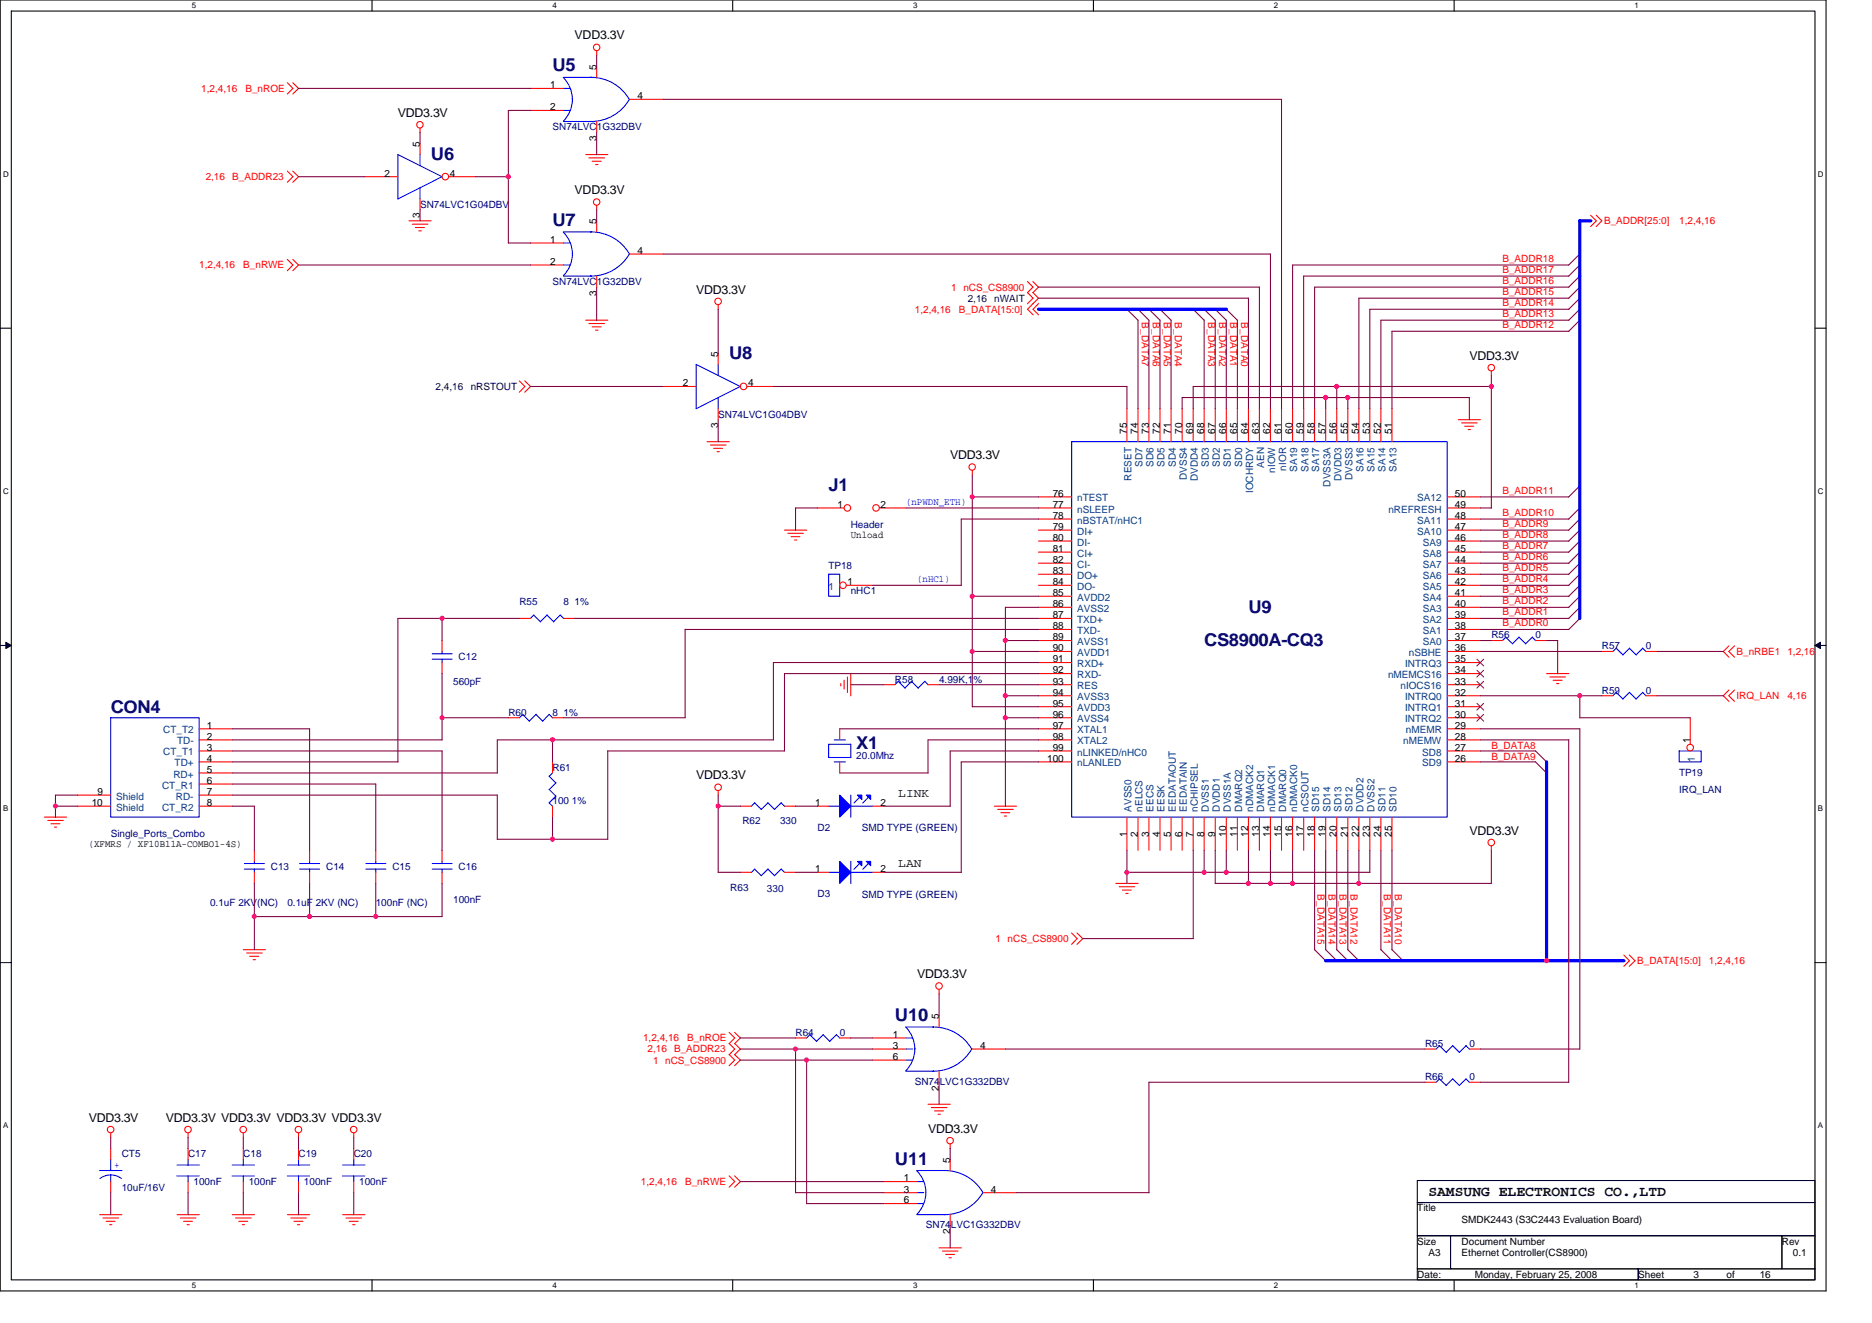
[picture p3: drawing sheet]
<svg xmlns="http://www.w3.org/2000/svg" width="297mm" height="210mm" viewBox="0 0 297 210" stroke-linecap="round" stroke-linejoin="round" font-family="sans-serif">
<path d="M0 0h289.7v204.9h-289.7zM1.8 1.8h286.2v201.3h-286.2z" fill="none" stroke="#000" stroke-width=".17"/>
<g fill="#fff">
<path d="M30.4 .2h.7v1.4h-.7z"/>
<path d="M30.4 203.3h.7v1.4h-.7z"/>
</g>
<path d="M59 0v1.8M59 203.1v1.8" fill="none" stroke="#000" stroke-width=".17"/>
<g fill="#fff">
<path d="M87.6 .2h.7v1.4h-.7z"/>
<path d="M87.6 203.3h.7v1.4h-.7z"/>
</g>
<path d="M116.3 0v1.8M116.3 203.1v1.8" fill="none" stroke="#000" stroke-width=".17"/>
<g fill="#fff">
<path d="M144.9 .2h.7v1.4h-.7z"/>
<path d="M144.9 203.3h.7v1.4h-.7z"/>
</g>
<path d="M173.5 0v1.8M173.5 203.1v1.8" fill="none" stroke="#000" stroke-width=".17"/>
<g fill="#fff">
<path d="M202.1 .2h.7v1.4h-.7z"/>
<path d="M202.1 203.3h.7v1.4h-.7z"/>
</g>
<path d="M230.7 0v1.8M230.7 203.1v1.8" fill="none" stroke="#000" stroke-width=".17"/>
<g fill="#fff">
<path d="M259.4 .2h.6v1.4h-.6z"/>
<path d="M259.4 203.3h.6v1.4h-.6z"/>
<path d="M.5 26.9h.9v1.4h-.9z"/>
<path d="M288.4 26.9h.9v1.4h-.9z"/>
<path d="M.5 77.3h.9v1.4h-.9z"/>
<path d="M288.4 77.3h.9v1.4h-.9z"/>
</g>
<path d="M0 52.1h1.8M288 52.1h1.7" fill="none" stroke="#000" stroke-width=".17"/>
<g fill="#fff">
<path d="M.5 127.6h.8v1.4h-.8z"/>
<path d="M288.4 127.6h.9v1.4h-.9z"/>
</g>
<path d="M0 102.4h1.8M288 102.4h1.7" fill="none" stroke="#000" stroke-width=".17"/>
<path d="M.9 101.9l.9 .5-.9 .5zM288 102.4l.9-.5v1z" fill="#000" stroke="#000" stroke-width=".16"/>
<g fill="#fff">
<path d="M.5 177.9h.8v1.4h-.8z"/>
<path d="M288.4 177.9h.9v1.4h-.9z"/>
</g>
<path d="M0 152.8h1.8M288 152.8h1.7M224.9 187.4h63.1v3.5h-63.1zM224.9 190.9h63.1v5.2h-63.1zM224.9 196.1h5.3v5.3h-5.3zM230.2 196.1h52.5v5.3h-52.5zM282.7 196.1h5.3v5.3h-5.3zM224.9 201.4h35v1.7h-35zM259.9 201.4h28.1v1.7h-28.1z" fill="none" stroke="#000" stroke-width=".17"/>
<g fill="none" stroke="#f00" stroke-width=".17">
<path d="M45.6 13.1l.9 .9-.9 .9M46.5 13.1l.9 .9-.9 .9M84.2 14h5.2M84.2 17.5h5.2M94.7 8.1v.7M94.7 10.5v1.8M94.7 19.3v1.7M99.9 15.8h5.3M45.6 27.2l.9 .8-.9 .9M46.5 27.2l.9 .8-.9 .9M57.9 28h5.2M64.9 35.1h3.5"/>
<path d="M65.4 35.6h2.5M65.9 36.1h1.4M66.5 36.6h.3M66.7 20.3v.8M66.7 22.8v1.7M66.7 31.6v1.7M71.2 28h4.2M84.2 38.6h5.2M92.9 24.5h3.6M93.4 25.1h2.5M94 25.6h1.4M94.5 26.1h.4"/>
<path d="M94.7 32.6v.7M94.7 35.1v1.7M252.4 34.2l.9 .9-.9 .9M253.3 34.2l.9 .9-.9 .9M45.6 41.2l.9 .9-.9 .9M46.5 41.2l.9 .9-.9 .9M84.2 42.1h5.2M92.9 50.8h3.6M93.4 51.4h2.5M94 51.9h1.4M94.5 52.4h.4M94.7 43.8v1.8"/>
<path d="M99.9 40.3h5.3M114 48.4v.7M114 56.1v1.7M163 44.7l.9 .9-.9 .9M163 46.4l.9 .9-.9 .9M163.9 44.7l.9 .9-.9 .9M163.9 46.4l.9 .9-.9 .9M163.9 48.2l-.9 .9 .9 .9M164.8 48.2l-.9 .9 .9 .9M236.6 58.9v.7M82.4 60.5l.9 .8-.9 1M83.3 60.5l.9 .8-.9 1"/>
<path d="M105.2 61.3h5.3M112.2 70.1h3.5M112.7 70.6h2.5M113.2 71.2h1.5M113.8 71.7h.3M114 64.9v1.7M118.5 61.3h4.2M154.3 74.7v.7M164.8 78.9h5.2M178.8 64.9v5.2M180.6 64.9v5.2M182.3 64.9v5.2"/>
<path d="M184.1 64.9v5.2M185.8 64.9v5.2M187.6 64.9v5.2M189.3 64.9v5.2M191.1 64.9v5.2M192.8 64.9v5.2M194.6 64.9v5.2M196.3 64.9v5.2M198.1 64.9v5.2M199.8 64.9v5.2M201.6 64.9v5.2M203.3 64.9v5.2"/>
<path d="M205.1 64.9v5.2M206.9 64.9v5.2M208.6 64.9v5.2M210.4 64.9v5.2M212.1 64.9v5.2M213.9 64.9v5.2M215.6 64.9v5.2M217.4 64.9v5.2M219.1 64.9v5.2M220.9 64.9v5.2M229.6 78.9h5.3M231.4 66.6h3.5"/>
<path d="M231.9 67.1h2.5M232.4 67.6h1.4M233 68.2h.3M82.4 98.1h1.8M89.4 98.1h1.8M124.5 84.1h3.5M125 84.6h2.5M125.5 85.2h1.4M126.1 85.7h.3M129.7 80.6h4.2M134.3 92.9h4.2M139.5 80.6h4.3"/>
<path d="M164.8 84.1h5.2M164.8 80.6h5.2M164.8 82.4h5.2M164.8 85.9h5.2M164.8 87.6h5.2M164.8 89.4h5.2M164.8 91.1h5.2M164.8 92.9h5.2M164.8 94.6h5.2M164.8 96.4h5.2M164.8 98.1h5.2M164.8 99.9h5.2"/>
<path d="M229.6 84.1h5.3M229.6 80.6h5.3M229.6 82.4h5.3M229.6 85.9h5.3M229.6 87.6h5.3M229.6 89.4h5.3M229.6 91.1h5.3M229.6 92.9h5.3M229.6 94.6h5.3M229.6 96.4h5.3M229.6 98.1h5.3M229.6 99.9h5.3"/>
<path d="M31.6 115.7h5.2M31.6 117.4h5.2M31.6 119.2h5.2M70.1 101.7v1.7M70.1 105.2v1.7M80.7 113.9h1.7M87.7 113.9h1.7M133.2 115.7v1.7M133.4 108.5v.4M133.9 108v1.4M134.5 107.4v2.5M135 106.9v3.5"/>
<path d="M140.2 108.7h1.8M147.3 108.7h1.7M164.8 106.9h5.2M164.8 108.7h5.2M164.8 101.7h5.2M164.8 110.4h5.2M164.8 103.4h5.2M164.8 105.2h5.2M164.8 112.2h5.2M164.8 113.9h5.2M164.8 115.7h5.2M164.8 117.4h5.2"/>
<path d="M164.8 119.2h5.2M229.6 106.9h5.3M229.6 108.7h5.3M229.6 101.7h5.3M229.6 110.4h5.3M229.6 103.4h5.3M229.6 105.2h5.3M229.6 112.2h5.3M229.6 113.9h5.3M229.6 115.7h5.3M229.6 117.4h5.3M229.6 119.2h5.3"/>
<path d="M236.6 101.7h1.8M243.6 101.7h1.8M245.4 106.9h3.5M245.9 107.4h2.5M246.4 108h1.5M247 108.5h.4M254.2 110.4h1.7M254.2 103.4h1.7M261.2 110.4h1.7M261.2 103.4h1.7M268.2 113.9v4.2M274.3 102.5l-.9 .9 .9 .9"/>
<path d="M274.3 109.5l-.9 .9 .9 .9M275.2 102.5l-.9 .9 .9 .9M275.2 109.5l-.9 .9 .9 .9M7 129.7h3.6M7.6 130.2h2.5M8.1 130.7h1.4M8.6 131.3h.4M12.3 128h5.3M12.3 126.2h5.3M31.6 128h5.2M31.6 120.9h5.2M31.6 122.7h5.2"/>
<path d="M31.6 124.4h5.2M31.6 126.2h5.2M40.4 135v1.7M40.4 138.5v1.7M49.1 135v1.7M49.1 138.5v1.7M59.6 135v1.7M59.6 138.5v1.7M70.1 135v1.7M70.1 138.5v1.7M87.7 120.9v1.8M87.7 128v1.7"/>
<path d="M114 125.5v.7M117.5 128h1.7M117.5 138.5h1.7M124.5 128h1.7M124.5 138.5h1.7M129.7 128h1.8M129.7 138.5h1.8M133.2 120.9v1.8M138.5 128h1.7M138.5 138.5h1.7M157.8 128h3.5M158.3 128.5h2.5"/>
<path d="M158.8 129h1.4M159.4 129.5h.3M164.8 120.9h5.2M178.8 129.7v5.3M180.6 129.7v5.3M182.3 129.7v5.3M184.1 129.7v5.3M185.8 129.7v5.3M187.6 129.7v5.3M189.3 129.7v5.3M191.1 129.7v5.3M192.8 129.7v5.3"/>
<path d="M194.6 129.7v5.3M196.3 129.7v5.3M198.1 129.7v5.3M199.8 129.7v5.3M201.6 129.7v5.3M203.3 129.7v5.3M205.1 129.7v5.3M206.9 129.7v5.3M208.6 129.7v5.3M210.4 129.7v5.3M212.1 129.7v5.3M213.9 129.7v5.3"/>
<path d="M215.6 129.7v5.3M217.4 129.7v5.3M219.1 129.7v5.3M220.9 129.7v5.3M229.6 120.9h5.3M236.6 134.3v.7M38.6 150.7h3.5M39.1 151.3h2.5M39.6 151.8h1.5M40.2 152.3h.4M149 157v.8M170 148.1l.9 .9-.9 .9"/>
<path d="M170.9 148.1l.9 .9-.9 .9M177.1 140.2h3.5M177.6 140.7h2.5M178.1 141.3h1.4M178.6 141.8h.4M257.7 151.6l.8 .9-.8 .9M258.5 151.6l.9 .9-.9 .9M17.6 179.8v.8M29.8 179.8v.8M38.6 179.8v.8M47.4 179.8v.8M56.1 179.8v.8"/>
<path d="M115.7 167.4l.9 .9-.9 .8M115.7 163.9l.9 .8-.9 1M115.7 165.6l.9 .9-.9 .9M116.6 167.4l.9 .9-.9 .8M116.6 163.9l.9 .8-.9 1M116.6 165.6l.9 .9-.9 .9M126.2 164.7h1.8M133.2 164.7h1.8M138.5 166.5h5.3M138.5 164.7h5.3M138.5 168.3h5.3M147.3 175.3h3.5"/>
<path d="M147.8 175.8h2.5M148.3 176.3h1.4M148.8 176.8h.4M149 161.2v1.8M149 170v1.8M154.3 166.5h5.2M226.1 166.5h1.8M226.1 171.8h1.8M233.1 166.5h1.8M233.1 171.8h1.8M15.8 192.8h3.5M16.3 193.3h2.5"/>
<path d="M16.8 193.8h1.5M17.4 194.4h.4M17.6 182.3v1.7M17.6 187.5v1.8M28.1 192.8h3.5M28.6 193.3h2.5M29.1 193.8h1.4M29.7 194.4h.3M29.8 182.3v1.7M29.8 187.5v1.8M36.8 192.8h3.6M37.4 193.3h2.5"/>
<path d="M37.9 193.8h1.4M38.4 194.4h.4M38.6 182.3v1.7M38.6 187.5v1.8M45.6 192.8h3.5M46.1 193.3h2.5M46.6 193.8h1.5M47.2 194.4h.4M47.4 182.3v1.7M47.4 187.5v1.8M54.4 192.8h3.5M54.9 193.3h2.5"/>
<path d="M55.4 193.8h1.4M56 194.4h.3M56.1 182.3v1.7M56.1 187.5v1.8M115.7 186.6l.9 .9-.9 .9M116.6 186.6l.9 .9-.9 .9M140.2 189.3h5.3M140.2 187.5h5.3M140.2 191h5.3M149 198.1h3.5M149.5 198.6h2.5M150 199.1h1.5"/>
<path d="M150.6 199.6h.4M150.8 181.6v.7M150.8 184v1.8M150.8 192.8v1.7M156 189.3h5.3"/>
<circle cx="66.6" cy="19.8" r=".52"/>
<circle cx="94.7" cy="7.5" r=".52"/>
<circle cx="70.7" cy="28" r=".52"/>
<circle cx="94.7" cy="32.1" r=".51"/>
<circle cx="113.9" cy="47.8" r=".52"/>
<circle cx="236.6" cy="58.4" r=".52"/>
<circle cx="118" cy="61.3" r=".52"/>
<circle cx="154.3" cy="74.1" r=".51"/>
<circle cx="133.8" cy="92.9" r=".52"/>
<circle cx="134.5" cy="80.6" r=".52"/>
<circle cx="139" cy="80.6" r=".52"/>
<circle cx="268.2" cy="118.6" r=".52"/>
<circle cx="113.9" cy="125" r=".52"/>
<circle cx="236.6" cy="133.7" r=".52"/>
<circle cx="149" cy="156.5" r=".52"/>
<circle cx="17.6" cy="179.3" r=".52"/>
<circle cx="29.8" cy="179.3" r=".52"/>
<circle cx="38.6" cy="179.3" r=".52"/>
<circle cx="47.4" cy="179.3" r=".52"/>
<circle cx="56.1" cy="179.3" r=".52"/>
<circle cx="150.8" cy="181" r=".52"/>
</g>
<g fill="none" stroke="#00f" stroke-width=".17">
<path d="M89.4 12.3a4.9 4.9 0 0 1 1.4 3.4v.1a5 5 0 0 1-1.4 3.4M89.4 12.3h4.4M89.4 19.3h4.4M89.4 14h1.1M89.4 17.5h1.1M93.8 12.3h-.1a7 7 0 0 1 6.2 3.5M99.9 15.7a7 7 0 0 1-6.2 3.6h.1M66.7 24.5v1.8M66.7 29.8v1.8M70.1 28l-7 3.6M70.2 28.1l-7.1-3.6v7.1M89.4 36.8a4.9 4.9 0 0 1 0 7"/>
<path d="M89.4 36.8h4.4M89.4 38.6h1.1M93.8 36.8h-.1a7 7 0 0 1 6.2 3.5M89.4 43.8h4.4M89.4 42.1h1.1M99.9 40.3a7 7 0 0 1-6.2 3.5h.1M114 57.8v1.8M114 63.1v1.8M117.5 61.3l-7.1 3.6M117.5 61.4l-7-3.6v7.1M170 70.1h59.6v59.6h-59.6zM84.7 97.6l1.1 1.1"/>
<path d="M84.7 97.6l-.5 .5M86.8 97.6l1.1 1.1M86.8 97.6l-1.1 1.1M88.9 97.6l.5 .6M88.9 97.6l-1.1 1.1M131.5 91.1h1.7v3.5h-1.7zM17.6 113.9h14v15.8h-14zM68.6 104.6h3.2M68.6 103.8h3.2M70.1 103.4v.4M70.1 104.6v.6M82.9 113.4l1.1 1.1"/>
<path d="M83 113.4l-.6 .5M84 114.4l1.1-1 1 1.1M87.7 113.9l-.5-.5-1.1 1M131.5 118.1h3.5M131.5 118.1v2.1h3.5M132.4 117.4h1.7M135 118.1v2.1M142.6 108.1l-.6 .6M146.7 108.1l.6 .6M146.8 108.1l-1.1 1.1-1.1-1.1-1 1.1-1.1-1.1M238.9 101.1l-.5 .6M243.1 101.1l.6 .6"/>
<path d="M243.2 101.1l-1.1 1.1-1.1-1.1-1 1.1-1.1-1.1M255.9 110.4l.6-.5 1 1.1 1.1-1.1 1 1.1M256.5 102.9l-.6 .5M258.5 102.9l1.1 1M258.6 102.9l-1.1 1-1-1M260.7 109.9l.5 .5M260.7 102.9l.5 .5M260.7 109.9l-1.1 1M260.7 102.9l-1.1 1M266.4 119.2h3.5v1.7h-3.5zM38.8 137.9h3.1M38.8 137.1h3.1"/>
<path d="M40.4 136.7v.4M40.4 137.9v.6M47.5 137.9h3.2M47.5 137.1h3.2M49.1 136.7v.4M49.1 137.9v.6M58.1 137.9h3.1M58.1 137.1h3.1M59.6 136.7v.4M59.6 137.9v.6M68.6 137.9h3.2M68.6 137.1h3.2"/>
<path d="M70.1 136.7v.4M70.1 137.9v.6M87.1 127.4l.6 .6M87.1 125.3l1.1 1.1M87.1 123.2l1.1 1.1M87.7 122.7l-.6 .5M88.2 126.3l-1.1 1.1M88.2 124.2l-1.1 1.1M119.7 137.9l1.1 1.1M119.7 127.4l1.1 1.1M119.8 137.9l-.6 .6M119.8 127.4l-.6 .6"/>
<path d="M120.8 128.5l1.1-1.1 1 1.1M124.5 138.5l-.5-.6-1.1 1.1-1-1.1-1.1 1.1M124.5 128l-.5-.6-1.1 1.1M131.5 138.5h1.8M131.5 128h1.8M132.4 120.9h1.7M135 126.2v3.5M135 136.7v3.5M135 138.5h3.5M135 128h3.5M136.4 137.1l-.9 .9M136.4 126.5l-.9 .9"/>
<path d="M137.8 137.1l-.9 .9M137.8 126.5l-.9 .9M128.5 164.2l1.1 1.1M128.5 164.2l-.5 .5M129.6 165.3l1-1.1 1.1 1.1M133.3 164.8l-.6-.6-1 1.1M143.7 163a5.1 5.1 0 0 1 1.5 3.5 5 5 0 0 1-1.5 3.5M143.7 163h4.3a7 7 0 0 1 6.2 3.5M143.8 168.3h1M143.8 164.7h1M143.8 166.5h1M154.2 166.5a7 7 0 0 1-6.2 3.5h-4.3"/>
<path d="M228.4 165.9l-.5 .6M228.4 171.2l-.5 .6M230.5 166l1.1 1M230.5 171.2l1.1 1.1M230.5 165.9l-1 1.1-1.1-1M230.5 171.2l-1 1.1-1.1-1.1M232.6 166l.6 .5M232.6 171.2l.6 .6M232.6 165.9l-1 1.1M232.6 171.2l-1 1.1M15.8 185.8h3.5M15.9 187l.9-.4 .7-.1 .8 .1 1 .4"/>
<path d="M17.6 184v1.8M17.6 186.5v1.1M28.1 186.6h3.5M28.1 184.9h3.5M29.8 184v.9M29.8 186.6v1M36.8 186.6h3.6M36.8 184.9h3.6M38.6 184v.9M38.6 186.6v1M45.6 186.6h3.5M45.6 184.9h3.5"/>
<path d="M47.4 184v.9M47.4 186.6v1M54.4 186.6h3.5M54.4 184.9h3.5M56.1 184v.9M56.1 186.6v1M145.5 185.8a4.9 4.9 0 0 1 0 6.9M145.5 185.8h4.4M145.5 192.8h4.4M145.5 191h1.1M145.5 187.5h1.1M145.5 189.3h1.1"/>
<path d="M149.9 185.8a7 7 0 0 1 6.1 3.5M156 189.3a7 7 0 0 1-6.1 3.5"/>
</g>
<g fill="#00f" stroke="#00f" stroke-width=".17">
<path d="M133.2 136.7l1.8 1.8-1.8 1.7z" fill-rule="evenodd"/>
<path d="M136 136.7h.8v.7z" fill-rule="evenodd"/>
<path d="M137.5 136.7h.7v.7z" fill-rule="evenodd"/>
<path d="M133.2 126.2l1.8 1.8-1.8 1.7z" fill-rule="evenodd"/>
<path d="M136 126.2h.8v.7z" fill-rule="evenodd"/>
<path d="M137.5 126.2h.7v.7z" fill-rule="evenodd"/>
</g>
<path d="M234.4 104.6l1 1.1M234.4 106.4l1 1.1M234.4 108.1l1 1.1M234.4 111.6l1 1.1M234.4 113.4l1 1.1M235.4 104.6l-1.1 1.1M235.4 106.4l-1.1 1.1M235.4 108.1l-1.1 1.1M235.4 111.6l-1.1 1.1M235.4 113.4l-1.1 1.1" fill="none" stroke="#804000" stroke-width=".16"/>
<g fill="none" stroke="#800040" stroke-width=".17">
<path d="M47.4 14h36.8M84.2 17.5h-3.5v21.1M94.7 8.8v1.7M105.2 15.8h98.2M203.3 15.8v49.1M47.4 28h10.5M66.7 21v1.8M66.7 33.3v1.8M75.4 28h5.3M80.7 38.6h3.5M94.7 21v3.6M94.7 33.3v1.8"/>
<path d="M47.4 42.1h36.8M94.7 45.6v5.2M105.2 40.3h96.4v24.6M114 49.1v7M164.8 45.6h35v19.3M164.8 47.3h33.3v17.6M178.8 49.1l1.8 1.7v14.1M180.5 49.1l1.8 1.7v14.1M182.3 49.1l1.8 1.7v14.1M184 49.1l1.8 1.7v14.1M189.3 49.1l1.8 1.7v14.1M191 49.1l1.8 1.7v14.1"/>
<path d="M192.8 49.1l1.8 1.7v14.1M194.6 49.1l1.7 1.7v14.1M236.6 59.6v21M248.9 50.8h-29.8v14.1M248.9 43.8h-42v21.1M248.9 49.1h-31.5v15.8M248.9 42.1h-43.8v22.8M248.9 52.6h-28v12.3M248.9 47.3h-33.3v17.6M248.9 45.6h-40.3v19.3M250.7 43.8l-1.8 1.8M250.7 40.3l-1.8 1.8"/>
<path d="M250.7 50.8l-1.8 1.8M250.7 45.6l-1.8 1.7M250.7 42.1l-1.8 1.7M250.7 49.1l-1.8 1.7M250.7 47.3l-1.8 1.8M84.2 61.3h21M114 66.6v3.5M122.7 61.3h56.1v3.6M154.3 75.4v36.8M154.3 78.9h10.5M210.4 63.1v1.8M212.1 61.3v3.6"/>
<path d="M213.9 63.1v1.8M233.1 63.1v3.5M233.2 63.1h-45.6v1.8M234.9 78.9h14M236.7 61.3h-47.4v3.6M250.7 77.1l-1.8 1.8M70.1 98.1v3.6M82.4 98.1h-19.3v22.8M91.2 98.1h73.6M108.7 99.9v14M108.7 99.9h56.1M129.7 80.6h-3.5v3.6"/>
<path d="M143.8 80.6h21M154.3 94.6h10.5M164.8 96.4h-5.3v31.6M164.8 82.4h-12.3v10.5h-14M234.9 80.6h1.8M234.9 94.6h14M234.9 92.9h14M234.9 82.4h14M234.9 98.1h14M234.9 99.9h14M234.9 96.4h14M234.9 87.6h14"/>
<path d="M234.9 91.1h14M234.9 89.4h14M234.9 85.9h14M234.9 84.1h14M250.7 87.6l-1.8 1.8M250.7 92.9l-1.8 1.8M250.7 98.1l-1.8 1.8M250.7 84.1l-1.8 1.8M250.7 89.4l-1.8 1.8M250.7 94.6l-1.8 1.8M250.7 80.6l-1.8 1.8M250.7 85.9l-1.8 1.8"/>
<path d="M250.7 91.1l-1.8 1.8M250.7 96.4l-1.8 1.8M250.7 82.4l-1.8 1.8M36.8 115.7h12.3M36.8 119.2h33.4M36.8 117.4h33.4M49.1 115.7v19.3M70.1 106.9v10.6M70.1 119.2v15.8M70.1 113.9h10.6M87.7 117.4v3.5M89.4 113.9h19.3"/>
<path d="M96.4 119.2l.1 14h-17.6v-7M122.7 105.1v12.3h-43.8v5.3M122.7 105.2h42.1M133.2 115.7h31.6M135 108.7h5.3M149 108.7h15.8M154.3 103.4h10.5M154.3 112.2h10.5M159.5 110.4h5.3M159.5 101.7h5.3M159.5 113.9h5.3M164.8 119.2h-14v8.8h-10.6"/>
<path d="M164.8 117.4h-17.5v5.3M164.8 106.9h-40.3v12.3h-28.1M234.9 101.7h1.7M234.9 115.7h15.8M234.9 103.4h19.3M234.9 117.4h14v54.4h-14M234.9 119.2h8.8M243.6 119.2l1.8 1.7M245.4 101.7h1.8v5.2M250.7 115.7v50.8M250.7 110.4v3.5h17.5M254.2 110.4h-19.3"/>
<path d="M262.9 103.4h10.6M262.9 110.4h10.6M8.8 128h3.5M12.3 126.2h-3.5v3.5M36.8 124.4h22.8M36.8 128h3.6M36.8 120.9h26.4M36.8 126.2h42.1M36.8 122.7h42.1M40.4 128v7M59.6 124.4v10.6M87.7 129.7v3.5"/>
<path d="M114 126.2v12.3M114 128h3.5M114 138.5h3.5M126.2 128h3.5M126.2 138.5h3.5M133.2 122.7h14.1M140.2 138.5h12.3M164.8 120.9h-12.3v17.6M178.8 135v5.2M178.8 138.5h38.6M189.3 135v14M191.1 135v3.5"/>
<path d="M192.8 135v5.2M194.6 135v3.5M198.1 135v5.2M201.6 135v5.2M205.1 135v5.2M208.6 135v15.7M210.4 135v15.7M212.1 135v15.7M213.9 135v15.7M215.6 135v5.2M217.4 135v3.5M219.1 135v15.7"/>
<path d="M220.9 135v15.7M234.9 120.9h8.8M236.6 135v5.2M243.6 120.9l1.8 1.8M40.4 140.2v10.5M40.4 145.5h29.8M49.1 140.2v5.3M59.6 140.2v5.3M70.1 140.2v5.3M149 157.7v3.6M171.8 149h17.6M192.8 140.2h43.9"/>
<path d="M208.6 150.7l1.8 1.8M210.3 150.7l1.8 1.8M212.1 150.7l1.8 1.8M213.8 150.7l1.8 1.8M219.1 150.7l1.8 1.8M220.8 150.7l1.8 1.8M117.5 164.7h8.8M126.2 166.5v22.8h14.1M128 168.3v22.8l12.3-.1M135 164.7h3.5M138.5 166.5h-21M138.5 168.3h-21"/>
<path d="M149 171.7v3.6M159.5 166.5h66.6M226.1 171.8h-43.8v17.5h-21M234.9 166.5h15.8M17.6 180.5v1.8M17.6 189.3v3.5M29.8 180.5v1.8M29.8 189.3v3.5M38.6 180.5v1.8M38.6 189.3v3.5M47.4 180.5v1.8M47.4 189.3v3.5"/>
<path d="M56.1 180.5v1.8M56.1 189.3v3.5M117.5 187.5h22.7M150.8 182.3v1.7M150.8 194.5v3.6"/>
</g>
<path d="M252.4 35.1h-1.7v63.1M164.8 49.1h29.8M245.4 120.9v31.6M210.3 152.5h47.4" fill="none" stroke="#00f" stroke-width=".51"/>
<g fill="#f0f" stroke="#f0f" stroke-width=".17">
<circle cx="250.7" cy="110.4" r=".34"/>
<circle cx="212.1" cy="61.3" r=".35"/>
<circle cx="236.6" cy="61.3" r=".34"/>
<circle cx="213.8" cy="63.1" r=".34"/>
<circle cx="198.1" cy="140.2" r=".34"/>
<circle cx="201.6" cy="140.2" r=".34"/>
<circle cx="205.1" cy="140.2" r=".34"/>
<circle cx="215.6" cy="140.2" r=".34"/>
<circle cx="114" cy="127.9" r=".34"/>
<circle cx="154.3" cy="103.4" r=".34"/>
<circle cx="154.3" cy="78.9" r=".34"/>
<circle cx="154.3" cy="94.6" r=".34"/>
<circle cx="159.5" cy="101.6" r=".35"/>
<circle cx="8.8" cy="127.9" r=".34"/>
<circle cx="40.3" cy="145.5" r=".34"/>
<circle cx="49.1" cy="145.5" r=".34"/>
<circle cx="70.1" cy="98.1" r=".34"/>
<circle cx="70.1" cy="113.9" r=".34"/>
<circle cx="87.7" cy="133.2" r=".34"/>
<circle cx="87.7" cy="117.4" r=".34"/>
<circle cx="80.7" cy="28" r=".35"/>
<circle cx="128" cy="168.2" r=".34"/>
<circle cx="159.5" cy="113.9" r=".35"/>
<circle cx="178.8" cy="138.4" r=".34"/>
<circle cx="191.1" cy="138.4" r=".34"/>
<circle cx="210.3" cy="63.1" r=".34"/>
<circle cx="159.5" cy="110.4" r=".35"/>
<circle cx="59.6" cy="145.5" r=".34"/>
<circle cx="194.6" cy="138.4" r=".35"/>
<circle cx="126.2" cy="166.5" r=".34"/>
<circle cx="245.4" cy="152.5" r=".34"/>
</g>
<g font-size="2.8" fill="#000080">
<text x="87.7" y="11.3">U5</text>
<text x="68.4" y="25.4">U6</text>
<text x="87.7" y="35.9">U7</text>
<text x="115.7" y="56.9">U8</text>
<text x="131.5" y="78">J1</text>
<text x="198.1" y="97.2">U9</text>
<text x="191.1" y="102.5">CS8900A-CQ3</text>
<text x="17.6" y="113.2">CON4</text>
<text x="135.9" y="119">X1</text>
<text x="142" y="162.1">U10</text>
<text x="142" y="184.8">U11</text>
</g>
<text font-size="2.3" x="226.6" y="189.8">SAMSUNG ELECTRONICS CO.,LTD</text>
<g font-size="1.9">
<text x="91.2" y="6.3">VDD3.3V</text>
<text x="63.1" y="18.5">VDD3.3V</text>
<text x="91.2" y="30.8">VDD3.3V</text>
<text x="110.5" y="46.6">VDD3.3V</text>
<text x="233.1" y="57.1">VDD3.3V</text>
<text x="150.8" y="72.9">VDD3.3V</text>
<text x="110.5" y="123.7">VDD3.3V</text>
<text x="142.5" y="126.5">LINK</text>
<text x="142.5" y="137.5">LAN</text>
<text x="233.1" y="132.5">VDD3.3V</text>
<text x="145.5" y="155.2">VDD3.3V</text>
<text x="14.1" y="178">VDD3.3V</text>
<text x="26.3" y="178">VDD3.3V VDD3.3V VDD3.3V VDD3.3V</text>
<text x="147.3" y="179.8">VDD3.3V</text>
</g>
<g font-size="1.6">
<text x="94.7" y="11" transform="rotate(-90 94.7 11)">5</text>
<text x="87.3" y="14">1</text>
<text x="87.3" y="17.5">2</text>
<text x="101.2" y="15.7">4</text>
<text x="66.6" y="23.3" transform="rotate(-90 66.6 23.3)">5</text>
<text x="94.7" y="22.4" transform="rotate(-90 94.7 22.4)">3</text>
<text x="61" y="28">2</text>
<text x="71.4" y="28">4</text>
<text x="66.6" y="34.6" transform="rotate(-90 66.6 34.6)">3</text>
<text x="94.7" y="35.6" transform="rotate(-90 94.7 35.6)">5</text>
<text x="87.3" y="38.5">1</text>
<text x="101.2" y="40.3">4</text>
<text x="87.3" y="42">2</text>
<text x="94.7" y="46.9" transform="rotate(-90 94.7 46.9)">3</text>
<text x="113.9" y="56.6" transform="rotate(-90 113.9 56.6)">5</text>
<text x="108.3" y="61.3">2</text>
<text x="118.7" y="61.3">4</text>
<text x="113.9" y="67.9" transform="rotate(-90 113.9 67.9)">3</text>
<text x="178.8" y="68.9" transform="rotate(-90 178.8 68.9)">75</text>
<text x="180.5" y="68.9" transform="rotate(-90 180.5 68.9)">74</text>
<text x="182.3" y="68.9" transform="rotate(-90 182.3 68.9)">73</text>
<text x="184" y="68.9" transform="rotate(-90 184 68.9)">72</text>
<text x="185.8" y="68.9" transform="rotate(-90 185.8 68.9)">71</text>
<text x="187.6" y="68.9" transform="rotate(-90 187.6 68.9)">70</text>
<text x="189.3" y="68.9" transform="rotate(-90 189.3 68.9)">69</text>
<text x="191" y="68.9" transform="rotate(-90 191 68.9)">68</text>
<text x="192.8" y="68.9" transform="rotate(-90 192.8 68.9)">67</text>
<text x="194.6" y="68.9" transform="rotate(-90 194.6 68.9)">66</text>
<text x="196.3" y="68.9" transform="rotate(-90 196.3 68.9)">65</text>
<text x="198.1" y="68.9" transform="rotate(-90 198.1 68.9)">64</text>
<text x="199.8" y="68.9" transform="rotate(-90 199.8 68.9)">63</text>
<text x="201.6" y="68.9" transform="rotate(-90 201.6 68.9)">62</text>
<text x="203.3" y="68.9" transform="rotate(-90 203.3 68.9)">61</text>
<text x="205.1" y="68.9" transform="rotate(-90 205.1 68.9)">60</text>
<text x="206.8" y="68.9" transform="rotate(-90 206.8 68.9)">59</text>
<text x="208.6" y="68.9" transform="rotate(-90 208.6 68.9)">58</text>
<text x="210.3" y="68.9" transform="rotate(-90 210.3 68.9)">57</text>
<text x="212.1" y="68.9" transform="rotate(-90 212.1 68.9)">56</text>
<text x="213.8" y="68.9" transform="rotate(-90 213.8 68.9)">55</text>
<text x="215.6" y="68.9" transform="rotate(-90 215.6 68.9)">54</text>
<text x="217.3" y="68.9" transform="rotate(-90 217.3 68.9)">53</text>
<text x="219.1" y="68.9" transform="rotate(-90 219.1 68.9)">52</text>
<text x="220.8" y="68.9" transform="rotate(-90 220.8 68.9)">51</text>
<text x="132.9" y="80.6">1</text>
<text x="139.7" y="80.6">2</text>
<text x="167" y="78.8">76</text>
<text x="167" y="80.6">77</text>
<text x="167" y="82.4">78</text>
<text x="230.9" y="78.8">50</text>
<text x="230.9" y="80.6">49</text>
<text x="230.9" y="82.4">48</text>
<text x="135" y="85.4">Unload</text>
<text x="167" y="84.1">79</text>
<text x="167" y="85.9">80</text>
<text x="167" y="87.6">81</text>
<text x="167" y="89.4">82</text>
<text x="230.9" y="84.1">47</text>
<text x="230.9" y="85.9">46</text>
<text x="230.9" y="87.6">45</text>
<text x="230.9" y="89.4">44</text>
<text x="134.5" y="92.9">1</text>
<text x="167" y="91.1">83</text>
<text x="167" y="92.9">84</text>
<text x="167" y="94.6">85</text>
<text x="230.9" y="91.1">43</text>
<text x="230.9" y="92.9">42</text>
<text x="230.9" y="94.6">41</text>
<text x="167" y="96.4">86</text>
<text x="167" y="98.1">87</text>
<text x="167" y="99.9">88</text>
<text x="167" y="101.6">89</text>
<text x="230.9" y="96.4">40</text>
<text x="230.9" y="98.1">39</text>
<text x="230.9" y="99.9">38</text>
<text x="230.9" y="101.6">37</text>
<text x="167" y="103.4">90</text>
<text x="167" y="105.1">91</text>
<text x="167" y="106.9">92</text>
<text x="230.9" y="103.4">36</text>
<text x="230.9" y="105.1">35</text>
<text x="230.9" y="106.9">34</text>
<text x="167" y="108.6">93</text>
<text x="167" y="110.4">94</text>
<text x="167" y="112.1">95</text>
<text x="167" y="113.9">96</text>
<text x="230.9" y="108.6">33</text>
<text x="230.9" y="110.4">32</text>
<text x="230.9" y="112.1">31</text>
<text x="230.9" y="113.9">30</text>
<text x="32.8" y="115.7">1</text>
<text x="32.8" y="117.4">2</text>
<text x="32.8" y="119.2">3</text>
<text x="167" y="115.7">97</text>
<text x="167" y="117.4">98</text>
<text x="167" y="119.2">99</text>
<text x="230.9" y="115.7">29</text>
<text x="230.9" y="117.4">28</text>
<text x="230.9" y="119.2">27</text>
<text x="268.2" y="118" transform="rotate(-90 268.2 118)">1</text>
<text x="32.8" y="120.9">4</text>
<text x="32.8" y="122.7">5</text>
<text x="32.8" y="124.4">6</text>
<text x="166.2" y="120.9">100</text>
<text x="230.9" y="120.9">26</text>
<text x="14.6" y="127.9">10</text>
<text x="15.4" y="126.2">9</text>
<text x="32.8" y="126.2">7</text>
<text x="32.8" y="127.9">8</text>
<text x="129.4" y="127.9">1</text>
<text x="139.7" y="127.9">2</text>
<text x="14.1" y="134.5">(XFMRS / XF10B11A-COMBO1-4S)</text>
<text x="178.8" y="132.8" transform="rotate(-90 178.8 132.8)">1</text>
<text x="180.5" y="132.8" transform="rotate(-90 180.5 132.8)">2</text>
<text x="182.3" y="132.8" transform="rotate(-90 182.3 132.8)">3</text>
<text x="184" y="132.8" transform="rotate(-90 184 132.8)">4</text>
<text x="185.8" y="132.8" transform="rotate(-90 185.8 132.8)">5</text>
<text x="187.6" y="132.8" transform="rotate(-90 187.6 132.8)">6</text>
<text x="189.3" y="132.8" transform="rotate(-90 189.3 132.8)">7</text>
<text x="191" y="132.8" transform="rotate(-90 191 132.8)">8</text>
<text x="192.8" y="132.8" transform="rotate(-90 192.8 132.8)">9</text>
<text x="194.6" y="132.8" transform="rotate(-90 194.6 132.8)">10</text>
<text x="196.3" y="132.8" transform="rotate(-90 196.3 132.8)">11</text>
<text x="198.1" y="132.8" transform="rotate(-90 198.1 132.8)">12</text>
<text x="199.8" y="132.8" transform="rotate(-90 199.8 132.8)">13</text>
<text x="201.6" y="132.8" transform="rotate(-90 201.6 132.8)">14</text>
<text x="203.3" y="132.8" transform="rotate(-90 203.3 132.8)">15</text>
<text x="205.1" y="132.8" transform="rotate(-90 205.1 132.8)">16</text>
<text x="206.8" y="132.8" transform="rotate(-90 206.8 132.8)">17</text>
<text x="208.6" y="132.8" transform="rotate(-90 208.6 132.8)">18</text>
<text x="210.3" y="132.8" transform="rotate(-90 210.3 132.8)">19</text>
<text x="212.1" y="132.8" transform="rotate(-90 212.1 132.8)">20</text>
<text x="213.8" y="132.8" transform="rotate(-90 213.8 132.8)">21</text>
<text x="215.6" y="132.8" transform="rotate(-90 215.6 132.8)">22</text>
<text x="217.3" y="132.8" transform="rotate(-90 217.3 132.8)">23</text>
<text x="219.1" y="132.8" transform="rotate(-90 219.1 132.8)">24</text>
<text x="220.8" y="132.8" transform="rotate(-90 220.8 132.8)">25</text>
<text x="129.4" y="138.4">1</text>
<text x="139.7" y="138.4">2</text>
<text x="149" y="161.8" transform="rotate(-90 149 161.8)">5</text>
<text x="141.6" y="164.7">1</text>
<text x="141.6" y="166.5">3</text>
<text x="155.5" y="166.5">4</text>
<text x="141.6" y="168.2">6</text>
<text x="149" y="173.1" transform="rotate(-90 149 173.1)">2</text>
<text x="150.7" y="184.6" transform="rotate(-90 150.7 184.6)">5</text>
<text x="143.4" y="187.5">1</text>
<text x="143.4" y="189.3">3</text>
<text x="143.4" y="191">6</text>
<text x="157.2" y="189.3">4</text>
<text x="150.7" y="195.9" transform="rotate(-90 150.7 195.9)">2</text>
<text x="224.9" y="192.3">Title</text>
<text x="224.9" y="197.5">Size</text>
<text x="231.9" y="197.5">Document Number</text>
<text x="231.9" y="194">SMDK2443 (S3C2443 Evaluation Board)</text>
<text x="282.7" y="197.5">Rev</text>
<text x="224.9" y="202.8">Date:</text>
<text x="226.6" y="199.3">A3</text>
<text x="231.9" y="199.3">Ethernet Controller(CS8900)</text>
<text x="234" y="202.8">Monday, February 25, 2008</text>
<text x="259.9" y="202.8">Sheet</text>
<text x="268.7" y="202.8">3</text>
<text x="274" y="202.8">of</text>
<text x="279.2" y="202.8">16</text>
<text x="284.5" y="199.3">0.1</text>
</g>
<g font-size="1.6" fill="#f00">
<text x="31.9" y="14.6">1,2,4,16</text>
<text x="38.9" y="14.6">B_nROE</text>
<text x="32.6" y="28.6">2,16</text>
<text x="36.8" y="28.6">B_ADDR23</text>
<text x="254.5" y="35.6">B_ADDR[25:0]</text>
<text x="266.4" y="35.6">1,2,4,16</text>
<text x="238.4" y="41.5">B_ADDR18</text>
<text x="31.6" y="42.6">1,2,4,16</text>
<text x="38.6" y="42.6">B_nRWE</text>
<text x="150.9" y="46.1">1 nCS_CS8900</text>
<text x="238.4" y="45.1">B_ADDR16</text>
<text x="238.4" y="46.8">B_ADDR15</text>
<text x="238.4" y="43.3">B_ADDR17</text>
<text x="145.2" y="49.6">1,2,4,16</text>
<text x="152.2" y="49.6">B_DATA[15:0]</text>
<text x="181.2" y="51.2" transform="rotate(90 181.2 51.2)">B_DATA7</text>
<text x="182.9" y="51.2" transform="rotate(90 182.9 51.2)">B_DATA6</text>
<text x="184.7" y="51.2" transform="rotate(90 184.7 51.2)">B_DATA5</text>
<text x="186.4" y="51.2" transform="rotate(90 186.4 51.2)">B_DATA4</text>
<text x="191.7" y="51.2" transform="rotate(90 191.7 51.2)">B_DATA3</text>
<text x="193.5" y="51.2" transform="rotate(90 193.5 51.2)">B_DATA2</text>
<text x="195.2" y="51.2" transform="rotate(90 195.2 51.2)">B_DATA1</text>
<text x="197" y="51.2" transform="rotate(90 197 51.2)">B_DATA0</text>
<text x="238.4" y="52.1">B_ADDR12</text>
<text x="238.4" y="48.6">B_ADDR14</text>
<text x="238.4" y="50.3">B_ADDR13</text>
<text x="238.4" y="78.4">B_ADDR11</text>
<text x="238.4" y="83.6">B_ADDR9</text>
<text x="238.4" y="81.9">B_ADDR10</text>
<text x="238.4" y="87.1">B_ADDR7</text>
<text x="238.4" y="88.9">B_ADDR6</text>
<text x="238.4" y="85.4">B_ADDR8</text>
<text x="238.4" y="90.6">B_ADDR5</text>
<text x="238.4" y="92.4">B_ADDR4</text>
<text x="238.4" y="94.1">B_ADDR3</text>
<text x="238.4" y="95.9">B_ADDR2</text>
<text x="238.4" y="99.4">B_ADDR0</text>
<text x="238.4" y="97.6">B_ADDR1</text>
<text x="275.5" y="103.9">B_nRBE1</text>
<text x="283.6" y="103.9">1,2,16</text>
<text x="275.5" y="111">IRQ_LAN</text>
<text x="283.6" y="111">4,16</text>
<text x="236.6" y="118.9">B_DATA8</text>
<text x="236.6" y="120.6">B_DATA9</text>
<text x="209" y="142" transform="rotate(90 209 142)">B_DATA15</text>
<text x="210.8" y="142" transform="rotate(90 210.8 142)">B_DATA14</text>
<text x="212.6" y="142" transform="rotate(90 212.6 142)">B_DATA13</text>
<text x="214.3" y="142" transform="rotate(90 214.3 142)">B_DATA12</text>
<text x="219.6" y="142" transform="rotate(90 219.6 142)">B_DATA11</text>
<text x="221.3" y="142" transform="rotate(90 221.3 142)">B_DATA10</text>
<text x="157.9" y="149.5">1 nCS_CS8900</text>
<text x="259.8" y="153">B_DATA[15:0]</text>
<text x="271.2" y="153">1,2,4,16</text>
<text x="102" y="165.3">1,2,4,16</text>
<text x="102.7" y="167">2,16</text>
<text x="107" y="167">B_ADDR23</text>
<text x="109" y="165.3">B_nROE</text>
<text x="103.6" y="168.8">1 nCS_CS8900</text>
<text x="101.7" y="188.1">1,2,4,16</text>
<text x="108.7" y="188.1">B_nRWE</text>
</g>
<g font-size="1.6" fill="#000080">
<text x="87.7" y="20.7">SN74LVC1G32DBV</text>
<text x="66.7" y="33">SN74LVC1G04DBV</text>
<text x="87.7" y="45.2">SN74LVC1G32DBV</text>
<text x="114" y="66.3">SN74LVC1G04DBV</text>
<text x="135" y="83.8">Header</text>
<text x="131.5" y="90.3">TP18</text>
<text x="135" y="94.3">nHC1</text>
<text x="82.4" y="96.1">R55</text>
<text x="89.4" y="96.1">8 1%</text>
<text x="236.6" y="101.3">R56</text>
<text x="243.6" y="101.3">0</text>
<text x="72.8" y="104.8">C12</text>
<text x="254.2" y="103.1">R57</text>
<text x="261.2" y="103.1">0</text>
<text x="71.9" y="108.7">560pF</text>
<text x="80.7" y="113.6">R60</text>
<text x="87.7" y="113.6">8 1%</text>
<text x="142" y="108.3">R58</text>
<text x="149" y="108.3">4.99K,1%</text>
<text x="254.2" y="110.1">R59</text>
<text x="261.2" y="110.1">0</text>
<text x="87.7" y="122.3">R61</text>
<text x="135.9" y="120.4">20.0Mhz</text>
<text x="266.4" y="123.2">TP19</text>
<text x="266.4" y="125.9">IRQ_LAN</text>
<text x="87.7" y="127.6">100 1%</text>
<text x="117.8" y="130.8">R62</text>
<text x="123.8" y="130.8">330</text>
<text x="129.7" y="131.8">D2</text>
<text x="136.8" y="131.8">SMD TYPE (GREEN)</text>
<text x="17.6" y="132.9">Single_Ports_Combo</text>
<text x="33.3" y="143.7">0.1uF 2KV(NC)</text>
<text x="43" y="138.1">C13</text>
<text x="45.6" y="143.7">0.1uF 2KV (NC)</text>
<text x="51.7" y="138.1">C14</text>
<text x="59.6" y="143.7">100nF (NC)</text>
<text x="62.3" y="138.1">C15</text>
<text x="71.9" y="143.4">100nF</text>
<text x="72.8" y="138.1">C16</text>
<text x="115.9" y="141.5">R63</text>
<text x="121.7" y="141.6">330</text>
<text x="129.7" y="142.3">D3</text>
<text x="136.8" y="142.5">SMD TYPE (GREEN)</text>
<text x="126.2" y="164.4">R64</text>
<text x="133.2" y="164.4">0</text>
<text x="226.1" y="166.2">R65</text>
<text x="233.1" y="166.2">0</text>
<text x="145.2" y="172.1">SN74LVC1G332DBV</text>
<text x="226.1" y="171.4">R66</text>
<text x="233.1" y="171.4">0</text>
<text x="19.3" y="183.7">CT5</text>
<text x="29.8" y="183.7">C17</text>
<text x="38.6" y="183.7">C18</text>
<text x="47.4" y="183.7">C19</text>
<text x="56.1" y="183.7">C20</text>
<text x="19.3" y="189">10uF/16V</text>
<text x="30.7" y="188.1">100nF</text>
<text x="39.5" y="188.1">100nF</text>
<text x="48.2" y="188.1">100nF</text>
<text x="57" y="188.1">100nF</text>
<text x="146.9" y="194.9">SN74LVC1G332DBV</text>
</g>
<g font-size="1.6" fill="#000040">
<text x="153.6" y="47.9">2,16</text>
<text x="157.8" y="47.9">nWAIT</text>
<text x="69.1" y="61.9">2,4,16</text>
<text x="74.7" y="61.9">nRSTOUT</text>
</g>
<g font-size="1.6" fill="#004080">
<text x="179.6" y="76.3" transform="rotate(-90 179.6 76.3)">RESET</text>
<text x="181.3" y="74.1" transform="rotate(-90 181.3 74.1)">SD7</text>
<text x="183" y="74.1" transform="rotate(-90 183 74.1)">SD6</text>
<text x="184.8" y="74.1" transform="rotate(-90 184.8 74.1)">SD5</text>
<text x="186.6" y="74.1" transform="rotate(-90 186.6 74.1)">SD4</text>
<text x="188.3" y="76.2" transform="rotate(-90 188.3 76.2)">DVSS4</text>
<text x="190.1" y="76.3" transform="rotate(-90 190.1 76.3)">DVDD4</text>
<text x="191.8" y="74.1" transform="rotate(-90 191.8 74.1)">SD3</text>
<text x="193.6" y="74.1" transform="rotate(-90 193.6 74.1)">SD2</text>
<text x="195.3" y="74.1" transform="rotate(-90 195.3 74.1)">SD1</text>
<text x="197.1" y="74.1" transform="rotate(-90 197.1 74.1)">SD0</text>
<text x="200.6" y="74.2" transform="rotate(-90 200.6 74.2)">AEN</text>
<text x="202.3" y="75" transform="rotate(-90 202.3 75)">nIOW</text>
<text x="204.1" y="74.7" transform="rotate(-90 204.1 74.7)">nIOR</text>
<text x="205.8" y="74.9" transform="rotate(-90 205.8 74.9)">SA19</text>
<text x="207.6" y="74.9" transform="rotate(-90 207.6 74.9)">SA18</text>
<text x="209.3" y="74.9" transform="rotate(-90 209.3 74.9)">SA17</text>
<text x="211.1" y="77.2" transform="rotate(-90 211.1 77.2)">DVSS3A</text>
<text x="212.8" y="76.3" transform="rotate(-90 212.8 76.3)">DVDD3</text>
<text x="214.6" y="76.2" transform="rotate(-90 214.6 76.2)">DVSS3</text>
<text x="216.4" y="74.9" transform="rotate(-90 216.4 74.9)">SA16</text>
<text x="218.1" y="74.9" transform="rotate(-90 218.1 74.9)">SA15</text>
<text x="219.9" y="74.9" transform="rotate(-90 219.9 74.9)">SA14</text>
<text x="221.6" y="74.9" transform="rotate(-90 221.6 74.9)">SA13</text>
<text x="170.9" y="79.6">nTEST</text>
<text x="170.9" y="81.3">nSLEEP</text>
<text x="170.9" y="83.1">nBSTAT/nHC1</text>
<text x="198.8" y="78.3" transform="rotate(-90 198.8 78.3)">IOCHRDY</text>
<text x="220.3" y="81.3">nREFRESH</text>
<text x="224.9" y="79.6">SA12</text>
<text x="224.9" y="83.1">SA11</text>
<text x="170.9" y="84.9">DI+</text>
<text x="170.9" y="86.6">DI-</text>
<text x="170.9" y="88.3">CI+</text>
<text x="224.9" y="84.9">SA10</text>
<text x="225.8" y="86.6">SA9</text>
<text x="225.8" y="88.3">SA8</text>
<text x="131.5" y="93.6">1</text>
<text x="170.9" y="90.1">CI-</text>
<text x="170.9" y="91.9">DO+</text>
<text x="170.9" y="93.6">DO-</text>
<text x="170.9" y="95.4">AVDD2</text>
<text x="225.8" y="90.1">SA7</text>
<text x="225.8" y="91.9">SA6</text>
<text x="225.8" y="93.6">SA5</text>
<text x="225.8" y="95.4">SA4</text>
<text x="170.9" y="97.1">AVSS2</text>
<text x="170.9" y="98.9">TXD+</text>
<text x="170.9" y="100.6">TXD-</text>
<text x="225.8" y="97.1">SA3</text>
<text x="225.8" y="98.9">SA2</text>
<text x="225.8" y="100.6">SA1</text>
<text x="170.9" y="102.4">AVSS1</text>
<text x="170.9" y="104.1">AVDD1</text>
<text x="170.9" y="105.9">RXD+</text>
<text x="170.9" y="107.6">RXD-</text>
<text x="220.3" y="107.6">nMEMCS16</text>
<text x="223" y="105.9">INTRQ3</text>
<text x="223.6" y="104.1">nSBHE</text>
<text x="225.8" y="102.4">SA0</text>
<text x="170.9" y="109.4">RES</text>
<text x="170.9" y="111.1">AVSS3</text>
<text x="170.9" y="112.9">AVDD3</text>
<text x="222.2" y="109.4">nIOCS16</text>
<text x="223" y="111.1">INTRQ0</text>
<text x="223" y="112.9">INTRQ1</text>
<text x="25.9" y="116.4">CT_T2</text>
<text x="25.9" y="119.9">CT_T1</text>
<text x="28.1" y="118.2">TD-</text>
<text x="170.9" y="114.6">AVSS4</text>
<text x="170.9" y="116.4">XTAL1</text>
<text x="170.9" y="118.2">XTAL2</text>
<text x="170.9" y="119.9">nLINKED/nHC0</text>
<text x="222.6" y="118.2">nMEMW</text>
<text x="223" y="114.6">INTRQ2</text>
<text x="223.1" y="116.4">nMEMR</text>
<text x="225.7" y="119.9">SD8</text>
<text x="25.7" y="125.2">CT_R1</text>
<text x="27.5" y="123.4">RD+</text>
<text x="27.7" y="121.6">TD+</text>
<text x="170.9" y="121.6">nLANLED</text>
<text x="225.7" y="121.6">SD9</text>
<text x="268.9" y="120.9" transform="rotate(-90 268.9 120.9)">1</text>
<text x="18.4" y="126.9">Shield</text>
<text x="18.4" y="128.7">Shield</text>
<text x="25.7" y="128.7">CT_R2</text>
<text x="27.9" y="126.9">RD-</text>
<text x="179.6" y="128.8" transform="rotate(-90 179.6 128.8)">AVSS0</text>
<text x="181.3" y="128.8" transform="rotate(-90 181.3 128.8)">nELCS</text>
<text x="183" y="128.8" transform="rotate(-90 183 128.8)">EECS</text>
<text x="184.8" y="128.8" transform="rotate(-90 184.8 128.8)">EESK</text>
<text x="186.6" y="128.8" transform="rotate(-90 186.6 128.8)">EEDATAOUT</text>
<text x="188.3" y="128.8" transform="rotate(-90 188.3 128.8)">EEDATAIN</text>
<text x="190.1" y="128.8" transform="rotate(-90 190.1 128.8)">nCHIPSEL</text>
<text x="191.8" y="128.8" transform="rotate(-90 191.8 128.8)">DVSS1</text>
<text x="193.6" y="128.8" transform="rotate(-90 193.6 128.8)">DVDD1</text>
<text x="195.3" y="128.8" transform="rotate(-90 195.3 128.8)">DVSS1A</text>
<text x="197.1" y="128.8" transform="rotate(-90 197.1 128.8)">DMARQ2</text>
<text x="198.8" y="128.8" transform="rotate(-90 198.8 128.8)">nDMACK2</text>
<text x="200.6" y="128.8" transform="rotate(-90 200.6 128.8)">DMARQ1</text>
<text x="202.3" y="128.8" transform="rotate(-90 202.3 128.8)">nDMACK1</text>
<text x="204.1" y="128.8" transform="rotate(-90 204.1 128.8)">DMARQ0</text>
<text x="205.8" y="128.8" transform="rotate(-90 205.8 128.8)">nDMACK0</text>
<text x="207.6" y="128.8" transform="rotate(-90 207.6 128.8)">nCSOUT</text>
<text x="209.3" y="128.8" transform="rotate(-90 209.3 128.8)">SD15</text>
<text x="211.1" y="128.8" transform="rotate(-90 211.1 128.8)">SD14</text>
<text x="212.8" y="128.8" transform="rotate(-90 212.8 128.8)">SD13</text>
<text x="214.6" y="128.8" transform="rotate(-90 214.6 128.8)">SD12</text>
<text x="216.4" y="128.8" transform="rotate(-90 216.4 128.8)">DVDD2</text>
<text x="218.1" y="128.8" transform="rotate(-90 218.1 128.8)">DVSS2</text>
<text x="219.9" y="128.8" transform="rotate(-90 219.9 128.8)">SD11</text>
<text x="221.6" y="128.8" transform="rotate(-90 221.6 128.8)">SD10</text>
</g>
<g font-size="1.6" fill="#00f">
<text x="143.8" y="80.1">(nPWDN_ETH)</text>
<text x="145.5" y="92.4">(nHC1)</text>
<text x="18.1" y="185.4">+</text>
</g>
<g font-size="1.3">
<text x="30.4" y="1.3">5</text>
<text x="87.6" y="1.3">4</text>
<text x="144.9" y="1.3">3</text>
<text x="202.1" y="1.3">2</text>
<text x="259.4" y="1.3">1</text>
<text x=".5" y="28">D</text>
<text x="288.4" y="28">D</text>
<text x=".5" y="78.4">C</text>
<text x="288.4" y="78.4">C</text>
<text x=".5" y="128.7">B</text>
<text x="288.4" y="128.7">B</text>
<text x=".5" y="179.1">A</text>
<text x="288.4" y="179.1">A</text>
<text x="30.4" y="204.4">5</text>
<text x="87.6" y="204.4">4</text>
<text x="144.9" y="204.4">3</text>
<text x="202.1" y="204.4">2</text>
<text x="259.4" y="204.4">1</text>
</g>
</svg>
